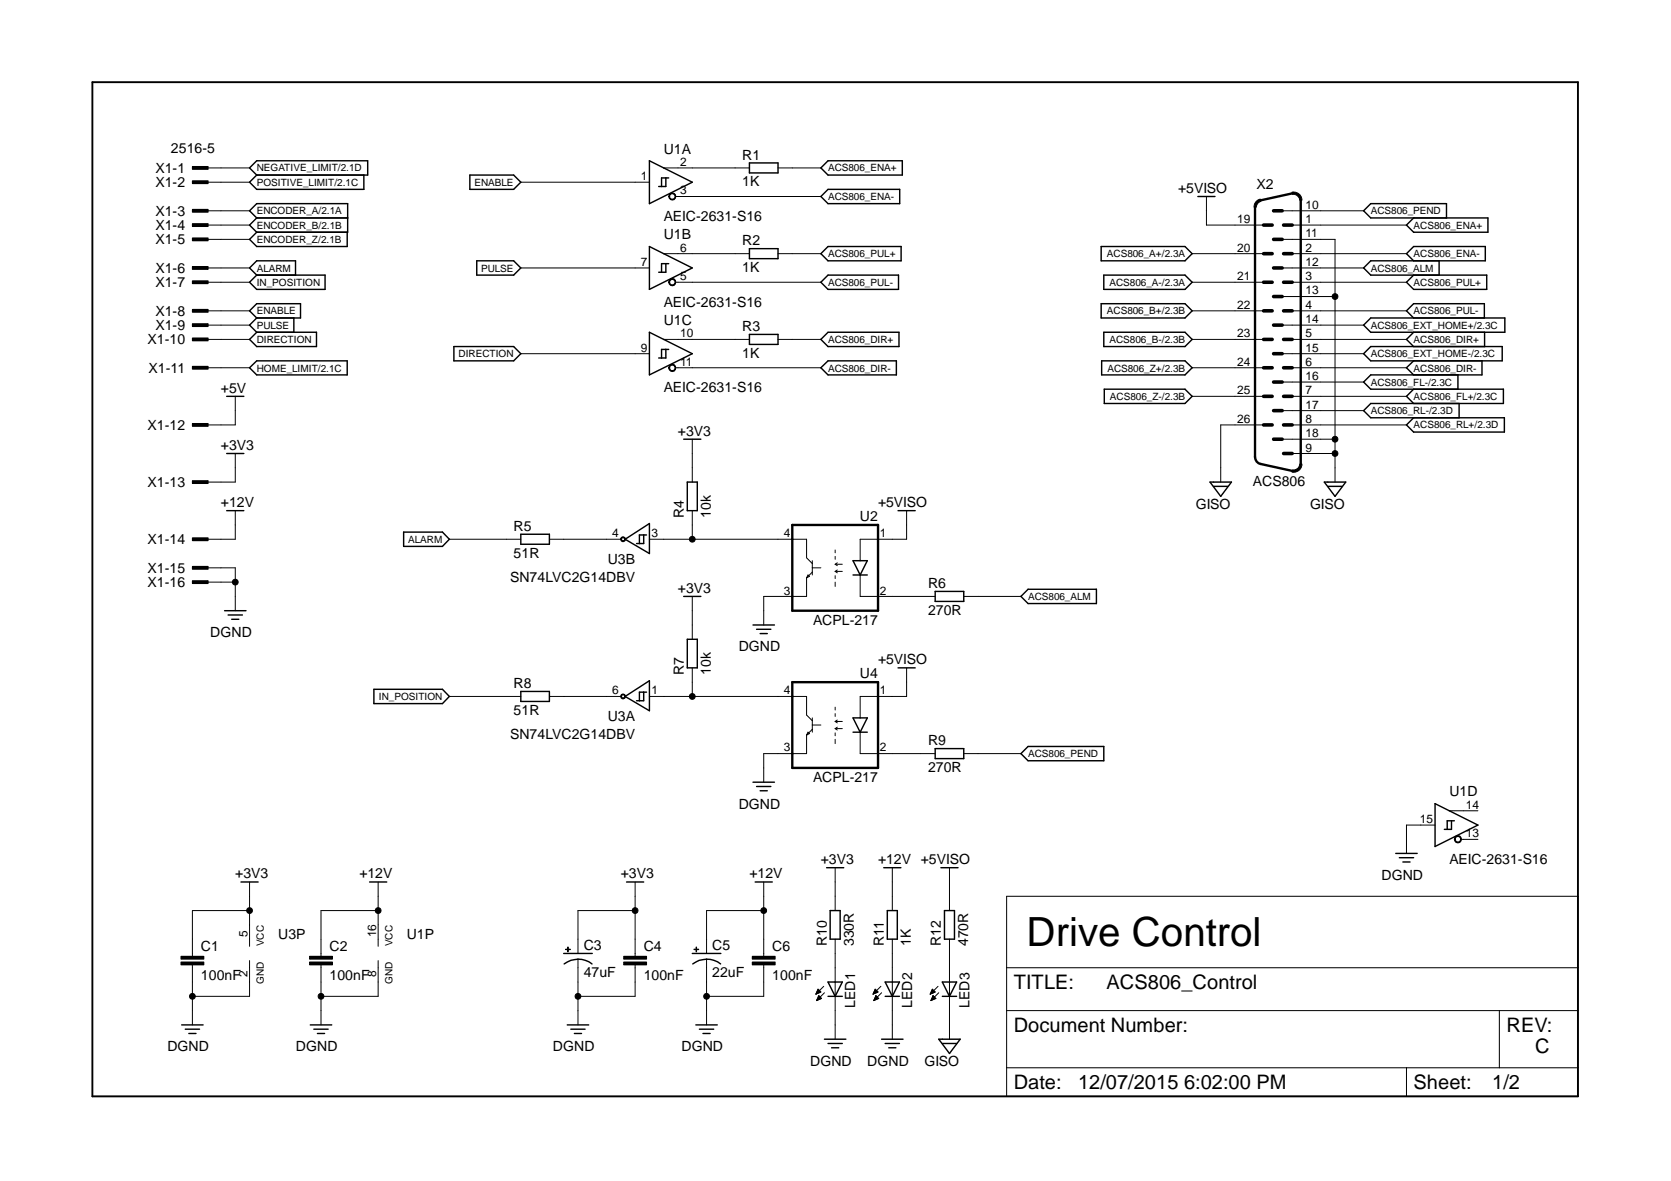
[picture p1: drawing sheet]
<svg xmlns="http://www.w3.org/2000/svg" width="297mm" height="210mm" viewBox="0 0 297 210" stroke-linecap="round" stroke-linejoin="round" font-family="sans-serif">
<g fill="none" stroke="#000" stroke-width=".25">
<path d="M44.4 29.8l1.2-1.2h19.8v2.5h-19.8zM45.6 31.1l-1.2 1.3 1.2 1.3h19.1v-2.6M45.6 38.7l-1.2-1.2 1.2-1.3h16.2v5.1h-16.2M45.6 38.7h16.2M45.6 38.7l-1.2 1.3 1.2 1.3M83.5 31.1h7.8l1.3 1.3-1.3 1.3h-7.8zM115.4 28.6l7.7 3.8-7.7 3.8zM118.4 31.6v1.5h-1.3M118.9 31.6h-1.3v1.5M133.2 29h5.1v1.7h-5.1zM145.9 29.8l1.3-1.2h13.2v2.5h-13.2zM147.2 33.7h12.7v2.5h-12.7l-1.3-1.3z"/>
<path d="M212.9 34.9h3.1M251.3 38.7l-1.3 1.3 1.3 1.3h13.2v-2.6h-20.8l-1.3-1.2 1.3-1.3h13.4v2.5M44.4 55.2l1.2-1.2h7.8v2.5h-7.8zM45.6 56.5l-1.2 1.3 1.2 1.3M45.6 59.1h10.7v2.5h-10.7l-1.2-1.3zM45.6 48.9h12.2v2.5h-12.2l-1.2-1.2zM45.6 48.9l-1.2-1.3 1.2-1.2h6.9v2.5M45.6 41.3l-1.2 1.2 1.2 1.3h16.1v-2.5M52.2 56.5v2.6M84.7 46.4h6.6l1.3 1.2-1.3 1.3h-6.6zM115.4 43.8l7.7 3.8-7.7 3.8zM115.4 59.1l7.7 3.8-7.7 3.7z"/>
<path d="M118.4 46.9v1.5h-1.3M118.9 46.9h-1.3v1.5M133.2 44.2h5.1v1.8h-5.1zM133.2 59.4h5.1v1.8h-5.1zM145.9 45.1l1.3-1.3h13v2.6h-13zM147.2 59.1h12.6v2.5h-12.6l-1.3-1.3zM147.2 48.9h12.5v2.5h-12.5l-1.3-1.2zM195.7 54h14.9l1.3 1.2-1.3 1.3h-14.9zM195.7 43.8h14.9l1.3 1.3-1.3 1.3h-14.9zM196.2 59.1h14.4l1.3 1.2-1.3 1.3h-14.4zM196.2 48.9h14.4l1.3 1.3-1.3 1.2h-14.4zM243.7 56.5h23.8v2.6h-23.8l-1.3-1.3z"/>
<path d="M251.3 56.5l-1.3-1.3 1.3-1.2h12.6v2.5M251.3 46.4l-1.3-1.3 1.3-1.3h12.7v2.6h-20.3l-1.3 1.2 1.3 1.3h20.6v2.5h-13l-1.3-1.2 1.3-1.3M251.3 59.1l-1.3 1.2 1.3 1.3M255.8 46.4v2.5M263.9 59.1v2.5M40.3 70.4h3M44.4 65.4l1.2-1.3h16.1v2.5h-16.1zM80.7 61.6h10.6l1.3 1.3-1.3 1.2h-10.6zM118.4 62.1v1.5h-1.3M118.9 62.1h-1.3v1.5M121.5 78.1h3.1M145.9 65.4l1.3-1.3h12.1v2.5h-12.1z"/>
<path d="M195.8 64.1h14.8l1.3 1.3-1.3 1.2h-14.8zM196.3 69.2h14.3l1.3 1.2-1.3 1.3h-14.3zM243.7 61.6h23.3v2.5h-23.3l-1.3-1.2zM251.3 64.1l-1.3 1.3 1.3 1.2M251.3 69.2l-1.3 1.2 1.3 1.3M259.2 66.6v2.6M259.4 71.7v2.6M263.4 64.1v2.5h-19.7l-1.3 1.3 1.3 1.3h23.5v2.5h-23.5l-1.3 1.3 1.3 1.3h23.7v2.5h-16.1l-1.3-1.3 1.3-1.2M40.3 80.6h3M40.3 90.8h3M71.8 94.6h6.9l1.2 1.2-1.2 1.3h-6.9zM92.6 95h5.1v1.7h-5.1z"/>
<path d="M111.1 95.8l4.3-2.8v5.4zM114.4 95.1v1.5h-1.2M114.9 95.1h-1.2v1.5M122.2 85.7h1.7v5.1h-1.7zM151.6 99.7h2.6l-1.3 2.5zM159.6 90.8h3.1M215.1 85.7h3.8l-1.9 2.5zM215.7 86.4h2.6M235.4 85.7h3.8l-1.9 2.5zM236 86.4h2.6M39.9 108.5h3.8M40.6 109.3h2.5"/>
<path d="M41.2 110.1h1.3M121.5 106h3.1M122.2 113.6h1.7v5.1h-1.7zM133.9 111.1h3.8M134.5 111.8h2.5M135.1 112.6h1.3M151.6 102.2h2.6M159.6 118.7h3.1M166.2 105.1h5.1v1.8h-5.1zM181.5 106l1.2-1.3h12.2v2.6h-12.2zM66.5 122.5h12.2l1.2 1.3-1.2 1.3h-12.2zM92.6 122.9h5.1v1.8h-5.1z"/>
<path d="M111.1 123.8l4.3-2.8v5.3zM114.4 123v1.5h-1.2M114.9 123h-1.2v1.5M133.9 139h3.8M134.5 139.8h2.5M151.6 127.6h2.6l-1.3 2.5zM151.6 130.1h2.6M166.2 133.1h5.1v1.7h-5.1zM181.5 133.9l1.2-1.2h13.5v2.5h-13.5zM42.8 156.8h3.1M65.7 156.8h3M111.4 156.8h3"/>
<path d="M134.2 156.8h3.1M135.1 140.5h1.3M146.9 154.2h3.1M157.1 154.2h3M167.3 154.2h3M248.1 151.7h3.8M248.7 152.4h2.6M249.4 153.2h1.3M255.1 142.8l7.6 3.8-7.6 3.9zM258 145.9v1.5h-1.3M258.5 145.9h-1.2v1.5M100.2 169.5h5.1"/>
<path d="M100.3 171.3a4 4 0 0 1 4.9 0M123.1 169.5h5M123.1 171.3a4 4 0 0 1 5 0M147.2 177.1h2.5M147.2 174.5h2.5l-1.2 2.6zM147.6 161.8h1.7v5.1h-1.7zM157.3 177.1h2.6M157.3 174.5h2.6l-1.3 2.6zM157.7 161.8h1.8v5.1h-1.8zM167.5 174.5h2.5l-1.2 2.6zM167.5 177.1h2.5M167.9 161.8h1.8v5.1h-1.8z"/>
<path d="M32.3 182.2h3.8M32.9 182.9h2.6M33.6 183.7h1.2M55.2 182.2h3.8M55.8 182.9h2.5M56.4 183.7h1.3M100.8 182.2h3.8M101.5 182.9h2.5M102.1 183.7h1.3M123.7 182.2h3.8M124.3 182.9h2.6M125 183.7h1.2"/>
<path d="M146.6 184.7h3.8M147.2 185.5h2.5M147.8 186.2h1.3M156.7 184.7h3.8M157.3 185.5h2.6M158 186.2h1.3M166.9 184.7h3.8l-1.9 2.5zM167.5 185.5h2.5"/>
</g>
<g fill="#000">
<path d="M34.2 29.6h2.8v.5h-2.8z" fill-rule="evenodd"/>
<path d="M34.2 32.1h2.8v.5h-2.8z" fill-rule="evenodd"/>
<path d="M34.2 37.2h2.8v.5h-2.8z" fill-rule="evenodd"/>
<path d="M34.2 39.8h2.8v.5h-2.8z" fill-rule="evenodd"/>
<path d="M119 34.6a.64 .64 0 0 1 1-.1 .64 .64 0 0 1-.3 1 .64 .64 0 0 1-.8-.6h.1a.49 .49 0 0 1 .6-.4 .49 .49 0 0 1 .4 .6 .49 .49 0 0 1-.8 .2l-.2-.4h-.1z" fill-rule="evenodd"/>
<path d="M223.2 35.9l.3-.3 .6-.2 .1 .4a1.13 1.13 0 0 0-.9 1h-.4l.1-.6z" fill-rule="evenodd"/>
<path d="M229.7 34.2a1.46 1.46 0 0 1 1.7 1.4h-.3a1.18 1.18 0 0 0-1.4-1.1z" fill-rule="evenodd"/>
<path d="M34.2 42.3h2.8v.5h-2.8z" fill-rule="evenodd"/>
<path d="M34.2 47.4h2.8v.5h-2.8z" fill-rule="evenodd"/>
<path d="M34.2 49.9h2.8v.5h-2.8z" fill-rule="evenodd"/>
<path d="M34.2 55h2.8v.5h-2.8z" fill-rule="evenodd"/>
<path d="M34.2 57.5h2.8v.5h-2.8z" fill-rule="evenodd"/>
<path d="M119 49.8a.64 .64 0 0 1 1-.1 .64 .64 0 0 1-.3 1 .64 .64 0 0 1-.8-.5h.1a.48 .48 0 0 1 .5-.5 .48 .48 0 0 1 .5 .5 .48 .48 0 0 1-.5 .4h-.3l-.2-.4h-.1z" fill-rule="evenodd"/>
<path d="M34.2 60.1h2.8v.5h-2.8z" fill-rule="evenodd"/>
<path d="M34.2 65.1h2.8v.5h-2.8z" fill-rule="evenodd"/>
<path d="M34.2 75.3h2.8v.5h-2.8z" fill-rule="evenodd"/>
<path d="M119 65.1a.64 .64 0 0 1 1-.1 .64 .64 0 0 1-.3 1 .64 .64 0 0 1-.8-.6h.1a.48 .48 0 0 1 .7-.4 .48 .48 0 0 1 .2 .8 .48 .48 0 0 1-.8-.2l-.1-.2h-.1z" fill-rule="evenodd"/>
<path d="M34.2 85.4h2.8v.5h-2.8z" fill-rule="evenodd"/>
<path d="M34.2 95.6h2.8v.5h-2.8z" fill-rule="evenodd"/>
<path d="M110.4 95.6l.2-.2 .5 .2v.5l-.5 .2-.3-.5h.2l.2-.2 .3 .1v.3l-.3 .1-.2-.3h-.2z" fill-rule="evenodd"/>
<path d="M229.7 83.5a1.14 1.14 0 0 0 1.4-1h.3a1.44 1.44 0 0 1-1.7 1.4z" fill-rule="evenodd"/>
<path d="M34.2 100.7h2.8v.5h-2.8z" fill-rule="evenodd"/>
<path d="M34.2 103.2h2.8v.5h-2.8z" fill-rule="evenodd"/>
<path d="M110.4 123.5l.2-.1 .5 .1v.5l-.5 .2-.3-.4h.2l.2-.3 .3 .1v.4h-.3l-.2-.2h-.2z" fill-rule="evenodd"/>
<path d="M258.8 148.6a.64 .64 0 0 1 1 .3 .64 .64 0 0 1-.5 .9 .64 .64 0 0 1-.8-.6h.2a.5 .5 0 0 1 .5-.5 .5 .5 0 0 1 .4 .6 .5 .5 0 0 1-.7 .3l-.2-.4h-.2z" fill-rule="evenodd"/>
<path d="M32.2 171h4v.5h-4z" fill-rule="evenodd"/>
<path d="M32.2 170h4v.5h-4z" fill-rule="evenodd"/>
<path d="M55 171h4.1v.5h-4.1z" fill-rule="evenodd"/>
<path d="M55 170h4.1v.5h-4.1z" fill-rule="evenodd"/>
<path d="M100.5 168.7l.9 .1z" fill-rule="evenodd"/>
<path d="M100.9 168.3l.1 .9z" fill-rule="evenodd"/>
<path d="M110.9 171h4v.5h-4z" fill-rule="evenodd"/>
<path d="M110.9 170h4v.5h-4z" fill-rule="evenodd"/>
<path d="M123.4 168.7l.8 .1z" fill-rule="evenodd"/>
<path d="M123.7 168.3l.1 .9z" fill-rule="evenodd"/>
<path d="M133.7 171h4.1v.5h-4.1z" fill-rule="evenodd"/>
<path d="M133.7 170h4.1v.5h-4.1z" fill-rule="evenodd"/>
<circle cx="237.3" cy="52.7" r=".51"/>
<circle cx="237.3" cy="78.1" r=".51"/>
<circle cx="123.1" cy="95.8" r=".51"/>
<circle cx="237.3" cy="80.6" r=".51"/>
<circle cx="41.8" cy="103.5" r=".51"/>
<circle cx="123.1" cy="123.8" r=".51"/>
<circle cx="34.2" cy="177.1" r=".51"/>
<circle cx="44.4" cy="161.8" r=".51"/>
<circle cx="57.1" cy="177.1" r=".51"/>
<circle cx="67.2" cy="161.8" r=".51"/>
<circle cx="102.7" cy="177.1" r=".51"/>
<circle cx="112.9" cy="161.8" r=".51"/>
<circle cx="125.6" cy="177.1" r=".51"/>
<circle cx="135.8" cy="161.8" r=".51"/>
</g>
<g fill="none" stroke="#000" stroke-width=".18">
<path d="M34.2 29.6h2.8v.5h-2.8zM34.2 32.1h2.8v.5h-2.8zM34.2 37.2h2.8v.5h-2.8zM34.2 39.8h2.8v.5h-2.8zM36.7 37.5h7.7M36.7 29.8h7.7M36.7 32.4h7.7M92.6 32.4h22.8M118 29.8h15.2M119 34.6a.64 .64 0 0 1 1-.1 .64 .64 0 0 1-.3 1 .64 .64 0 0 1-.8-.6h.1a.49 .49 0 0 1 .6-.4 .49 .49 0 0 1 .4 .6 .49 .49 0 0 1-.8 .2l-.2-.4h-.1zM120.1 34.9h25.8M138.3 29.8h7.6"/>
<path d="M214.5 34.9v5.1h10.1M223.2 35.9l.3-.3 .6-.2 .1 .4a1.13 1.13 0 0 0-.9 1h-.4l.1-.6zM227.9 37.5h14.5M229.7 34.2a1.46 1.46 0 0 1 1.7 1.4h-.3a1.18 1.18 0 0 0-1.4-1.1zM34.2 42.3h2.8v.5h-2.8zM34.2 47.4h2.8v.5h-2.8zM34.2 49.9h2.8v.5h-2.8zM34.2 55h2.8v.5h-2.8zM34.2 57.5h2.8v.5h-2.8zM36.7 42.5h7.7M36.7 47.6h7.7M36.7 57.8h7.7"/>
<path d="M36.7 40h7.7M36.7 50.2h7.7M36.7 55.2h7.7M92.6 47.6h22.8M118 45.1h15.2M119 49.8a.64 .64 0 0 1 1-.1 .64 .64 0 0 1-.3 1 .64 .64 0 0 1-.8-.5h.1a.48 .48 0 0 1 .5-.5 .48 .48 0 0 1 .5 .5 .48 .48 0 0 1-.5 .4h-.3l-.2-.4h-.1zM120.1 50.2h25.8M138.3 45.1h7.6M211.9 45.1h12.7M211.9 50.2h12.7M211.9 55.2h12.7M227.9 42.5h9.4v43.2"/>
<path d="M227.9 47.6h14.5M227.9 52.7h9.4M227.9 57.8h14.5M229.7 40h20.3M229.7 45.1h20.3M229.7 50.2h20.3M229.7 55.2h20.3M34.2 60.1h2.8v.5h-2.8zM34.2 65.1h2.8v.5h-2.8zM34.2 75.3h2.8v.5h-2.8zM36.7 60.3h7.7M36.7 65.4h7.7"/>
<path d="M41.8 70.4v5.1h-5.1M92.6 62.9h22.8M118 60.3h15.2M119 65.1a.64 .64 0 0 1 1-.1 .64 .64 0 0 1-.3 1 .64 .64 0 0 1-.8-.6h.1a.48 .48 0 0 1 .7-.4 .48 .48 0 0 1 .2 .8 .48 .48 0 0 1-.8-.2l-.1-.2h-.1zM120.1 65.4h25.8M123.1 78.1v7.6M138.3 60.3h7.6M211.9 60.3h12.7M211.9 65.4h12.7M211.9 70.4h12.7M224.6 75.5h-7.6v10.2M227.9 62.9h14.5"/>
<path d="M227.9 67.9h14.5M227.9 73h14.5M227.9 78.1h9.4M229.7 60.3h20.3M229.7 65.4h20.3M229.7 70.4h20.3M229.7 75.5h20.3M34.2 85.4h2.8v.5h-2.8zM34.2 95.6h2.8v.5h-2.8zM41.8 80.6v5.1h-5.1M41.8 90.8v5h-5.1M79.9 95.8h12.7"/>
<path d="M97.7 95.8h12.7M110.4 95.6l.2-.2 .5 .2v.5l-.5 .2-.3-.5h.2l.2-.2 .3 .1v.3l-.3 .1-.2-.3h-.2zM115.4 95.8h28v3.3l1 1.1M123.1 90.8v5M144.4 99.7v2.5M148.5 97.7v.6M148.5 98.9v.5M161.2 90.8v5h-8.3v3.9M229.7 80.6h7.6M229.7 83.5a1.14 1.14 0 0 0 1.4-1h.3a1.44 1.44 0 0 1-1.7 1.4zM34.2 100.7h2.8v.5h-2.8zM34.2 103.2h2.8v.5h-2.8z"/>
<path d="M36.7 100.9h5.1v7.6M36.7 103.5h5.1M123.1 106v7.6M123.1 118.7v5.1M143.4 102.7v3.3h-7.6v5.1M143.6 102.2l.3 .2-.5 .3zM144.4 100.9h1.5M144.4 101.7l-1 1M148.5 102.3v.5M148.5 103.5v.7M148.5 100.3h1.2M148.5 100.3l.3 .2"/>
<path d="M148.5 101.6h1.2M148.5 101.6l.3 .2M148.8 100l-.3 .3M148.8 101.3l-.3 .3M152.9 102.2v3.8h13.3M161.2 118.7v5.1h-8.3v3.8M171.3 106h10.2M79.9 123.8h12.7M97.7 123.8h12.7M110.4 123.5l.2-.1 .5 .1v.5l-.5 .2-.3-.4h.2l.2-.3 .3 .1v.4h-.3l-.2-.2h-.2zM115.4 123.8h28v3.3l1 1M143.4 130.6v3.3h-7.6v5.1"/>
<path d="M143.6 130.1l.3 .3-.5 .2zM144.4 127.6v2.5M144.4 129.6l-1 1M144.4 128.9h1.5M148.5 125.7v.5M148.5 126.8v.5M148.5 130.3v.5M148.5 131.4v.8M148.5 128.2h1.2M148.5 128.2l.3 .3M148.5 129.5h1.2M148.5 129.5l.3 .3"/>
<path d="M148.8 128l-.3 .2M148.8 129.2l-.3 .3M152.9 130.1v3.8h13.3M171.3 133.9h10.2M44.4 156.8v11.4M67.2 156.8v11.4M112.9 156.8v13.2M135.8 156.8v13.2M148.5 154.2v7.6M158.6 154.2v7.6M168.8 154.2v7.6M178.9 159.3h101.6v35.6h-101.6z"/>
<path d="M255.1 146.6h-5.1v5.1M257.6 144.1h5.1M258.8 148.6a.64 .64 0 0 1 1 .3 .64 .64 0 0 1-.5 .9 .64 .64 0 0 1-.8-.6h.2a.5 .5 0 0 1 .5-.5 .5 .5 0 0 1 .4 .6 .5 .5 0 0 1-.7 .3l-.2-.4h-.2zM259.8 149.2h2.9M32.2 171h4v.5h-4zM32.2 170h4v.5h-4zM34.2 171.5v10.7M44.4 161.8h-10.2v8.2M44.4 170.7v6.4h-10.2M55 171h4.1v.5h-4.1zM55 170h4.1v.5h-4.1zM57.1 171.5v10.7"/>
<path d="M67.2 170.7v6.4h-10.1M67.2 161.8h-10.1v8.2M100.5 168.7l.9 .1zM100.9 168.3l.1 .9zM102.7 170.5v11.7M110.9 171h4v.5h-4zM110.9 170h4v.5h-4zM112.9 171.5v5.6h-10.2M112.9 161.8h-10.2v7.7M123.4 168.7l.8 .1zM123.7 168.3l.1 .9zM125.6 170.5v11.7"/>
<path d="M133.7 171h4.1v.5h-4.1zM133.7 170h4.1v.5h-4.1zM135.8 171.5v5.6h-10.2M135.8 161.8h-10.2v7.7M145.1 176.7h.1M145.1 176.6h.3M145.1 176.5h.5M145.2 176.4h.6M145.2 177.8h.1M145.2 176.3h.7M145.2 177.7h.3M145.2 176.2h.6"/>
<path d="M145.2 177.6h.5M145.3 176.1h.4M145.3 177.5h.6M145.3 176h.3M145.3 177.5h.7M145.4 175.9h.1M145.4 177.4h.5M145.4 177.2h.4M145.4 175.8l.5 .5-.9 .4zM145.5 177.2h.3M145.5 177.1h.2M145.5 177h.1"/>
<path d="M145.5 177l.5 .5-.8 .3zM146.4 175.3l-1.4 1.4M146.6 176.4l-1.4 1.4M148.5 166.9v17.8M155.2 176.7h.1M155.2 176.6h.3M155.3 176.5h.4M155.3 176.4h.7M155.3 177.8h.1M155.4 176.3h.6M155.4 177.7h.2M155.4 176.2h.6"/>
<path d="M155.4 177.6h.4M155.4 176.1h.5M155.4 177.5h.6M155.5 176h.3M155.5 177.5h.7M155.5 175.9h.2M155.5 177.4h.6M155.6 175.9h.1M155.6 177.2h.4M155.6 175.8l.5 .5-.9 .4zM155.6 177.2h.3M155.7 177.1h.1"/>
<path d="M155.7 177h.1M155.7 177l.5 .5-.9 .3zM156.6 175.3l-1.4 1.4M156.7 176.4l-1.4 1.4M158.6 166.9v17.8M165.4 176.7h.1M165.4 176.6h.3M165.4 176.5h.5M165.5 176.4h.6M165.5 177.8h.1M165.5 176.3h.7M165.5 177.7h.3"/>
<path d="M165.6 176.2h.5M165.6 177.6h.4M165.6 176.1h.4M165.6 177.5h.6M165.6 176h.3M165.6 177.5h.7M165.7 175.9h.2M165.7 177.4h.5M165.7 175.8l.5 .5-.8 .4zM165.7 175.9h.1M165.7 177.2h.5M165.8 177.2h.3"/>
<path d="M165.8 177.1h.2M165.8 177h.1M165.9 177l.5 .5-.9 .3zM166.7 175.3l-1.3 1.4M166.9 176.4l-1.4 1.4M168.8 166.9v17.8M178.9 179.6h101.6M178.9 172h101.6M266.5 179.6v10.2M178.9 189.8h101.6M250 189.8v5.1"/>
<circle cx="237.3" cy="52.7" r=".51"/>
<circle cx="237.3" cy="78.1" r=".51"/>
<circle cx="123.1" cy="95.8" r=".51"/>
<circle cx="237.3" cy="80.6" r=".51"/>
<circle cx="41.8" cy="103.5" r=".51"/>
<circle cx="123.1" cy="123.8" r=".51"/>
<circle cx="34.2" cy="177.1" r=".51"/>
<circle cx="44.4" cy="161.8" r=".51"/>
<circle cx="57.1" cy="177.1" r=".51"/>
<circle cx="67.2" cy="161.8" r=".51"/>
<circle cx="102.7" cy="177.1" r=".51"/>
<circle cx="112.9" cy="161.8" r=".51"/>
<circle cx="125.6" cy="177.1" r=".51"/>
<circle cx="135.8" cy="161.8" r=".51"/>
</g>
<path d="M223.1 36.8v44.4a1.26 1.26 0 0 0 1 1.3l5.6 1.2M229.7 34.4l-5.6 1.2M231.2 35.6v46.9M140.8 93.3h15.3v15.2h-15.3zM140.8 121.2h15.3v15.3h-15.3z" fill="none" stroke="#000" stroke-width=".42"/>
<g fill="none" stroke="#000" stroke-width=".63">
<path d="M226.4 37.5h1.5M224.6 40h1.5M224.6 45.1h1.5M224.6 50.2h1.5M224.6 55.2h1.5M226.4 42.5h1.5M226.4 47.6h1.5M226.4 52.7h1.5M226.4 57.8h1.5M228.2 40h1.5M228.2 45.1h1.5M228.2 50.2h1.5"/>
<path d="M228.2 55.2h1.5M224.6 60.3h1.5M224.6 65.4h1.5M224.6 70.4h1.5M224.6 75.5h1.5M226.4 62.9h1.5M226.4 67.9h1.5M226.4 73h1.5M226.4 78.1h1.5M228.2 60.3h1.5M228.2 65.4h1.5M228.2 70.4h1.5"/>
<path d="M228.2 75.5h1.5M228.2 80.6h1.5"/>
</g>
<path d="M16.4 14.6h264.1v180.3h-264.1z" fill="none" stroke="#000" stroke-width=".34"/>
<text font-size="7.2" x="182.5" y="168.2">Drive Control</text>
<g font-size="3.6">
<text x="180.2" y="175.8">TITLE:</text>
<text x="196.7" y="175.8">ACS806_Control</text>
<text x="180.2" y="183.4">Document Number:</text>
<text x="267.8" y="183.4">REV:</text>
<text x="272.9" y="187.2">C</text>
<text x="180.2" y="193.6">Date:</text>
<text x="191.6" y="193.6">12/07/2015 6:02:00 PM</text>
<text x="251.3" y="193.6">Sheet:</text>
<text x="265.3" y="193.6">1/2</text>
</g>
<g font-size="2.5">
<text x="30.4" y="27.2">2516-5</text>
<text x="118" y="27.3">U1A</text>
<text x="131.9" y="28.4">R1</text>
<text x="27.6" y="30.7">X1-1</text>
<text x="27.6" y="33.3">X1-2</text>
<text x="131.9" y="33.1">1K</text>
<text x="209.4" y="34.3">+5VISO</text>
<text x="223.3" y="33.7">X2</text>
<text x="27.6" y="38.4">X1-3</text>
<text x="27.6" y="40.9">X1-4</text>
<text x="118" y="39.2">AEIC-2631-S16</text>
<text x="27.6" y="43.4">X1-5</text>
<text x="118" y="42.5">U1B</text>
<text x="131.9" y="43.6">R2</text>
<text x="27.6" y="48.5">X1-6</text>
<text x="27.6" y="51.1">X1-7</text>
<text x="131.9" y="48.4">1K</text>
<text x="27.6" y="56.1">X1-8</text>
<text x="27.6" y="58.7">X1-9</text>
<text x="118" y="54.5">AEIC-2631-S16</text>
<text x="118" y="57.8">U1C</text>
<text x="131.9" y="58.8">R3</text>
<text x="26.2" y="61.2">X1-10</text>
<text x="131.9" y="63.6">1K</text>
<text x="26.4" y="66.3">X1-11</text>
<text x="39.3" y="69.8">+5V</text>
<text x="118" y="69.7">AEIC-2631-S16</text>
<text x="26.2" y="76.4">X1-12</text>
<text x="120.5" y="77.4">+3V3</text>
<text x="39.3" y="80">+3V3</text>
<text x="26.2" y="86.6">X1-13</text>
<text x="222.7" y="86.3">ACS806</text>
<text x="39.3" y="90.1">+12V</text>
<text x="91.3" y="94.4">R5</text>
<text x="121.6" y="92" transform="rotate(-90 121.6 92)">R4</text>
<text x="126.4" y="92" transform="rotate(-90 126.4 92)">10k</text>
<text x="152.9" y="92.5">U2</text>
<text x="156.1" y="90.1">+5VISO</text>
<text x="212.6" y="90.4">GISO</text>
<text x="232.9" y="90.4">GISO</text>
<text x="26.2" y="96.7">X1-14</text>
<text x="26.2" y="101.8">X1-15</text>
<text x="91.3" y="99.1">51R</text>
<text x="108" y="100.2">U3B</text>
<text x="26.2" y="104.4">X1-16</text>
<text x="90.7" y="103.5">SN74LVC2G14DBV</text>
<text x="120.5" y="105.4">+3V3</text>
<text x="165" y="104.5">R6</text>
<text x="37.4" y="113.2">DGND</text>
<text x="144.5" y="111.1">ACPL-217</text>
<text x="165" y="109.3">270R</text>
<text x="121.6" y="120" transform="rotate(-90 121.6 120)">R7</text>
<text x="126.4" y="120" transform="rotate(-90 126.4 120)">10k</text>
<text x="131.3" y="115.8">DGND</text>
<text x="156.1" y="118.1">+5VISO</text>
<text x="91.3" y="122.3">R8</text>
<text x="152.9" y="120.5">U4</text>
<text x="90.7" y="131.4">SN74LVC2G14DBV</text>
<text x="91.3" y="127.1">51R</text>
<text x="108" y="128.1">U3A</text>
<text x="165" y="137.2">270R</text>
<text x="165" y="132.4">R9</text>
<text x="131.3" y="143.7">DGND</text>
<text x="144.5" y="139">ACPL-217</text>
<text x="257.6" y="141.6">U1D</text>
<text x="145.9" y="153.6">+3V3</text>
<text x="156.1" y="153.6">+12V +5VISO</text>
<text x="257.6" y="153.5">AEIC-2631-S16</text>
<text x="41.8" y="156.1">+3V3</text>
<text x="63.9" y="156.1">+12V</text>
<text x="110.4" y="156.1">+3V3</text>
<text x="133.2" y="156.1">+12V</text>
<text x="245.6" y="156.4">DGND</text>
<text x="49.4" y="166.9">U3P</text>
<text x="72.3" y="166.9">U1P</text>
<text x="35.7" y="169.1">C1</text>
<text x="58.6" y="169.1">C2</text>
<text x="103.8" y="173.7">47uF</text>
<text x="103.8" y="168.8">C3</text>
<text x="114.4" y="169.1">C4</text>
<text x="126.6" y="173.7">22uF</text>
<text x="126.6" y="168.8">C5</text>
<text x="137.3" y="169.1">C6</text>
<text x="147" y="168.2" transform="rotate(-90 147 168.2)">R10</text>
<text x="151.8" y="168.2" transform="rotate(-90 151.8 168.2)">330R</text>
<text x="157.1" y="168.2" transform="rotate(-90 157.1 168.2)">R11</text>
<text x="161.9" y="168.2" transform="rotate(-90 161.9 168.2)">1K</text>
<text x="167.3" y="168.2" transform="rotate(-90 167.3 168.2)">R12</text>
<text x="172.1" y="168.2" transform="rotate(-90 172.1 168.2)">470R</text>
<text x="35.7" y="174.2">100nF</text>
<text x="58.6" y="174.2">100nF</text>
<text x="114.4" y="174.2">100nF</text>
<text x="137.3" y="174.2">100nF</text>
<text x="152" y="179.1" transform="rotate(-90 152 179.1)">LED1</text>
<text x="162.2" y="179.1" transform="rotate(-90 162.2 179.1)">LED2</text>
<text x="172.3" y="179.1" transform="rotate(-90 172.3 179.1)">LED3</text>
<text x="29.8" y="186.9">DGND</text>
<text x="52.6" y="186.9">DGND</text>
<text x="98.3" y="186.9">DGND</text>
<text x="121.2" y="186.9">DGND</text>
<text x="144" y="189.4">DGND</text>
<text x="154.2" y="189.4">DGND</text>
<text x="164.3" y="189.4">GISO</text>
</g>
<g font-size="2.1">
<text x="120.9" y="29.5">2</text>
<text x="113.9" y="32">1</text>
<text x="120.9" y="34.5">3</text>
<text x="219.9" y="39.6">19</text>
<text x="232.1" y="39.6">1</text>
<text x="232.1" y="37.1">10</text>
<text x="113.9" y="47.2">7</text>
<text x="120.9" y="44.7">6</text>
<text x="219.9" y="44.7">20</text>
<text x="232.1" y="44.7">2</text>
<text x="232.1" y="42.2">11</text>
<text x="232.1" y="47.2">12</text>
<text x="120.9" y="49.8">5</text>
<text x="219.9" y="49.8">21</text>
<text x="232.1" y="49.8">3</text>
<text x="232.1" y="52.3">13</text>
<text x="120.9" y="59.9">10</text>
<text x="219.9" y="54.9">22</text>
<text x="219.9" y="59.9">23</text>
<text x="232.1" y="54.9">4</text>
<text x="232.1" y="59.9">5</text>
<text x="232.1" y="57.4">14</text>
<text x="113.9" y="62.5">9</text>
<text x="120.9" y="65">11</text>
<text x="219.9" y="65">24</text>
<text x="232.1" y="65">6</text>
<text x="232.1" y="62.5">15</text>
<text x="219.9" y="70.1">25</text>
<text x="232.1" y="70.1">7</text>
<text x="232.1" y="67.6">16</text>
<text x="219.9" y="75.2">26</text>
<text x="232.1" y="75.2">8</text>
<text x="232.1" y="72.6">17</text>
<text x="232.1" y="77.7">18</text>
<text x="232.1" y="80.3">9</text>
<text x="108.8" y="95.5">4</text>
<text x="115.8" y="95.5">3</text>
<text x="139.3" y="95.5">4</text>
<text x="156.4" y="95.5">1</text>
<text x="139.3" y="105.7">3</text>
<text x="156.4" y="105.7">2</text>
<text x="108.8" y="123.4">6</text>
<text x="115.8" y="123.4">1</text>
<text x="139.3" y="123.4">4</text>
<text x="156.4" y="123.4">1</text>
<text x="139.3" y="133.6">3</text>
<text x="156.4" y="133.6">2</text>
<text x="260.6" y="143.7">14</text>
<text x="252.4" y="146.3">15</text>
<text x="260.6" y="148.8">13</text>
<text x="44" y="166.6" transform="rotate(-90 44 166.6)">5</text>
<text x="66.8" y="166.6" transform="rotate(-90 66.8 166.6)">16</text>
<text x="44" y="173.6" transform="rotate(-90 44 173.6)">2</text>
<text x="66.8" y="173.6" transform="rotate(-90 66.8 173.6)">8</text>
</g>
<g font-size="1.8">
<text x="45.6" y="33">POSITIVE_LIMIT/2.1C</text>
<text x="45.6" y="30.5">NEGATIVE_LIMIT/2.1D</text>
<text x="84.3" y="33">ENABLE</text>
<text x="147.2" y="30.5">ACS806_ENA+</text>
<text x="147.2" y="35.6">ACS806_ENA-</text>
<text x="45.6" y="38.1">ENCODER_A/2.1A</text>
<text x="45.6" y="40.6">ENCODER_B/2.1B</text>
<text x="243.7" y="38.1">ACS806_PEND</text>
<text x="251.3" y="40.6">ACS806_ENA+</text>
<text x="45.6" y="43.2">ENCODER_Z/2.1B</text>
<text x="147.2" y="45.7">ACS806_PUL+</text>
<text x="196.8" y="45.7">ACS806_A+/2.3A</text>
<text x="251.3" y="45.7">ACS806_ENA-</text>
<text x="45.6" y="50.8">IN_POSITION</text>
<text x="45.6" y="48.3">ALARM</text>
<text x="85.5" y="48.3">PULSE</text>
<text x="147.2" y="50.8">ACS806_PUL-</text>
<text x="197.2" y="50.8">ACS806_A-/2.3A</text>
<text x="243.7" y="48.3">ACS806_ALM</text>
<text x="251.3" y="50.8">ACS806_PUL+</text>
<text x="45.6" y="55.9">ENABLE</text>
<text x="45.6" y="58.4">PULSE</text>
<text x="196.8" y="55.9">ACS806_B+/2.3B</text>
<text x="243.7" y="58.4">ACS806_EXT_HOME+/2.3C</text>
<text x="251.3" y="55.9">ACS806_PUL-</text>
<text x="45.6" y="61">DIRECTION</text>
<text x="81.5" y="63.5">DIRECTION</text>
<text x="147.2" y="61">ACS806_DIR+</text>
<text x="197.2" y="61">ACS806_B-/2.3B</text>
<text x="243.7" y="63.5">ACS806_EXT_HOME-/2.3C</text>
<text x="251.3" y="61">ACS806_DIR+</text>
<text x="45.6" y="66">HOME_LIMIT/2.1C</text>
<text x="147.2" y="66">ACS806_DIR-</text>
<text x="196.8" y="66">ACS806_Z+/2.3B</text>
<text x="197.3" y="71.1">ACS806_Z-/2.3B</text>
<text x="243.7" y="68.5">ACS806_FL-/2.3C</text>
<text x="251.3" y="66">ACS806_DIR-</text>
<text x="251.3" y="71.1">ACS806_FL+/2.3C</text>
<text x="243.7" y="73.6">ACS806_RL-/2.3D</text>
<text x="251.3" y="76.2">ACS806_RL+/2.3D</text>
<text x="72.6" y="96.5">ALARM</text>
<text x="182.7" y="106.6">ACS806_ALM</text>
<text x="67.3" y="124.4">IN_POSITION</text>
<text x="182.7" y="134.6">ACS806_PEND</text>
<text x="46.9" y="168.2" transform="rotate(-90 46.9 168.2)">VCC</text>
<text x="69.8" y="168.2" transform="rotate(-90 69.8 168.2)">VCC</text>
<text x="46.9" y="174.9" transform="rotate(-90 46.9 174.9)">GND</text>
<text x="69.8" y="174.9" transform="rotate(-90 69.8 174.9)">GND</text>
</g>
</svg>
